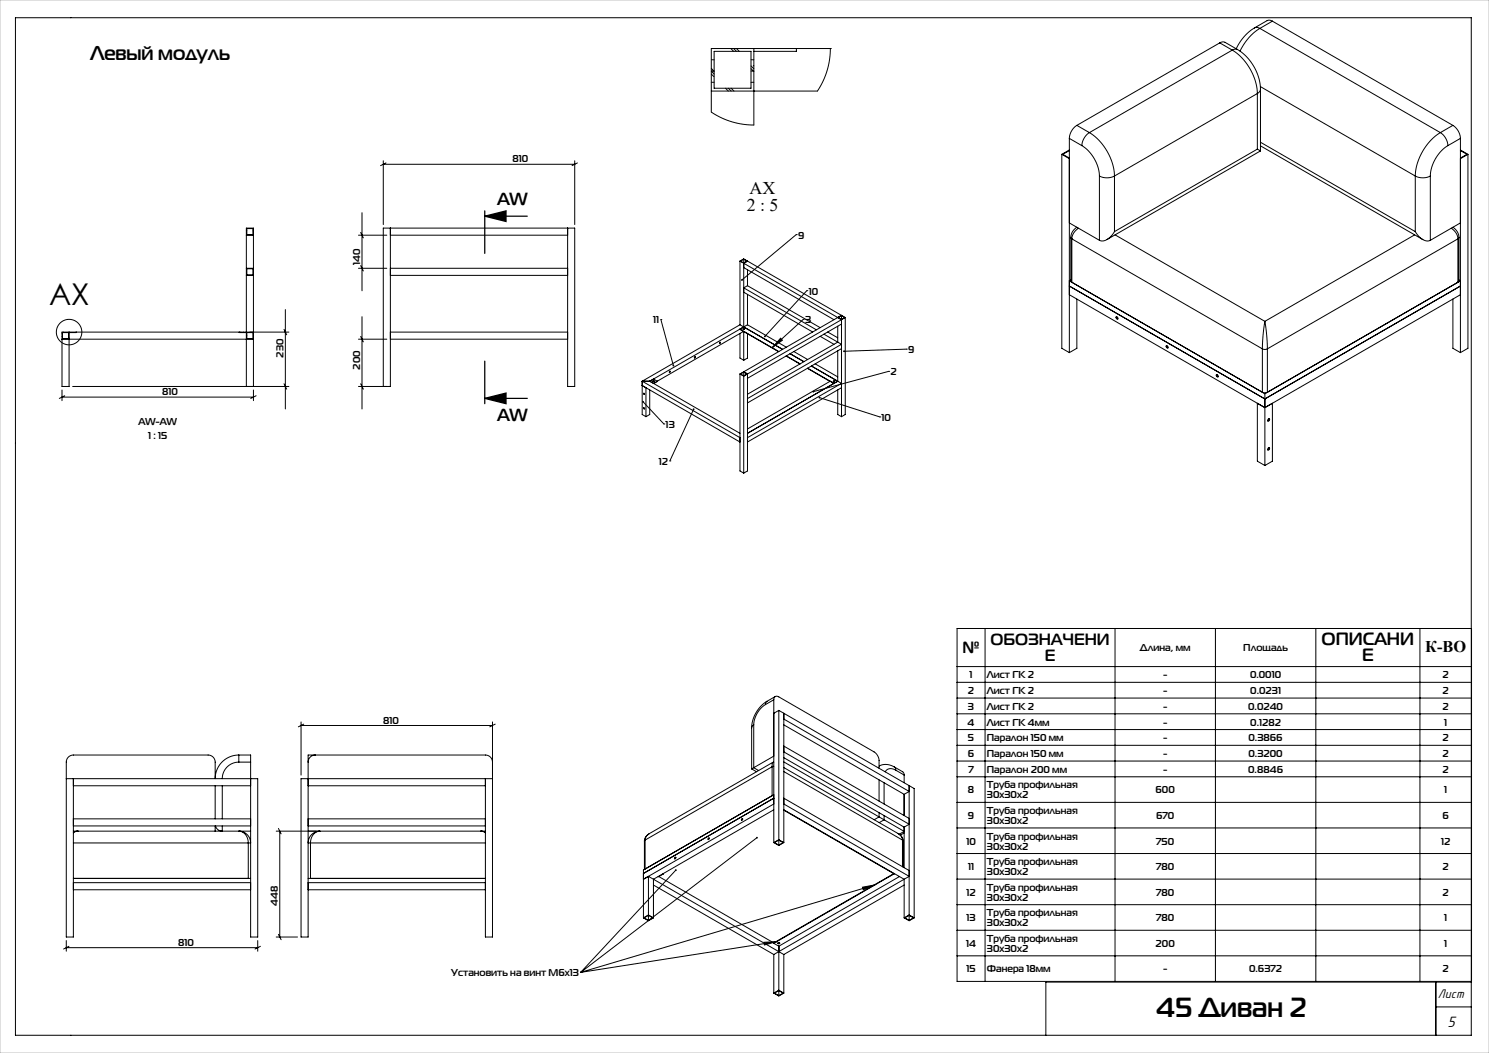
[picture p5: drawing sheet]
<svg xmlns="http://www.w3.org/2000/svg" width="420mm" height="297mm" viewBox="0 0 420 297" stroke-linecap="round" stroke-linejoin="round" font-family="sans-serif">
<g fill="none" stroke="#000" stroke-width=".28">
<path d="M4.4 5h410.6v287h-410.6zM200.6 16.9h.8M200.6 19.3l.8 .8M201.4 14.5h10.4v10.4h-10.4zM206.1 13.7l.8 .8M206.9 13.7l.8 .8M207.7 13.7l.8 .8M211.8 16.9h.8M211.8 19.4l.8 .8M211.8 18.6l.8 .8M212.5 18.4l.1 .2M212.6 13.7v21.6l-2.7-.2-2.7-.5-2.6-.9-2.5-1.2-1.5-.9v-17.9h33.6"/>
<path d="M224.6 13.7v.8h-12M234.2 13.7h.1M234.2 13.7l-.2 3.2-.7 3.1-1.2 2.9-1.5 2.8h-30M344.1 12.1l.7-.3 .6 .1 3.7 2.1M344.1 12.1l-40.4 23.3M344.1 12.1l3.5 2M347.6 14.1a15.6 15.6 0 0 1 7.1 12.3M347.6 14.1l-40.3 23.3M349.1 14a13.9 13.9 0 0 1 6.4 11.2M349.1 14l-.8-.1-.7 .2M353.9 7.9l-1.6 1-1.5 1.6-2.1 3.3M353.9 7.9l.8-.2 .7 .3"/>
<path d="M355.4 8a15.1 15.1 0 0 0-5.6 6.4M355.4 8l50.9 29.4M358.9 6l-.7-.3h-.6l-3.7 2.2M358.9 6l50.9 29.4M358.9 6l-3.5 2M200.6 20h.8M200.6 23.2h.8M200.6 20.9l.8 .7M200.6 20.1l.8 .8M204.6 24.9l.8 .8M205.4 24.9l.8 .8M206.2 24.9l.8 .8"/>
<path d="M211.8 20h.8M211.8 23.2h.8M301.6 39v60.5M301.6 39l3.6 2.1M303.7 35.4l-1.5 1.5-.6 2.1M303.7 35.4l3.6 2M307.3 37.4a15.6 15.6 0 0 1 7.1 12.3M307.3 37.4l-1.5 1.6-.6 2.1M354.7 26.4l-40.3 23.3M354.7 26.4v15.7M355.5 24.4l43.7 25.3M355.5 25.2l-.3 .7-.5 .5"/>
<path d="M355.5 25.2v17.4M406.3 37.4a15.6 15.6 0 0 0-7.1 12.3M406.3 37.4l1.5 1.6 .6 2.1M409.8 35.4l1.5 1.5 .6 2.1M409.8 35.4l-3.5 2M411.9 39l-3.5 2.1M411.9 39v60.5M102.1 60v22M108.1 45.3v18M108.1 46.3h54M108.9 46l-1.6 .7M162.1 45.3v18"/>
<path d="M162.9 46l-1.6 .7M299.5 43.5v54.7l2.1 1.3M299.5 43.5l2.1 1.3M301.6 42.5l-1.8 1 1.8 1.1M301.6 42.3l-2.1 1.2M305.2 41.1a10.9 10.9 0 0 1 4.9 8.6M310.1 49.7l2.1 .5 2.2-.5M310.1 49.7v18.1M314.4 49.7v15.6M354.7 42.1l.8 .5M354.7 42.1l-40.3 23.2M355.5 41.1l45.8 26.5"/>
<path d="M355.5 42.6l-43.3 25M355.5 40.1l43.7 25.2M399.2 49.7l2.1 .5 2.2-.5M399.2 49.7v15.6M403.5 49.7v18.1M408.4 41.1a10.9 10.9 0 0 0-4.9 8.6M411.9 42.5l1.9 1-1.9 1.1M411.9 42.3l2.2 1.2M414.1 43.5v54.7l-2.2 1.3M414.1 43.5l-2.2 1.3M69.5 66.3h2M69.5 77.7h2"/>
<path d="M69.5 75.7h2M69.5 65.1h.1M69.6 64.5h1.8v1.7h-1.8zM69.6 75.8h1.8v1.7h-1.8zM71.4 65.1h.1M101.1 66.3h8M101.1 75.7h8M101.7 65.6l.8 1.5M101.7 74.9l.8 1.5M110.1 64.3v44.7h-9M110.1 66.3h50M110.1 77.7h50"/>
<path d="M110.1 75.7h50M160.1 64.3v44.7h2v-44.7h-54v44.7M208.7 73.6v18M208.7 73.6l28.7 16.6v27.3M208.7 73.6l1.1-.6 28.6 16.6M209.8 73.1l.9 .5-.9 .6M209.8 73.1l-.9 .5 .9 .6M209.8 73.1v1.1M209.8 75.5l25.4 14.7M210.8 73.6l-1 .7v17.9l-26.5 15.3M210.8 76.1v4.5M224.6 66.2h.1"/>
<path d="M224.6 66.2l-15.3 12.8M301.6 62.9l8.5 4.9M302 67v12.2l.3 .4v-12.2M302 67l.3 .4M302 79l-.4 .2 55.2 31.9M302.3 67.4l53.8 31M303.7 64.1a3.6 3.6 0 0 0-1.7 2.9M304.2 64.4l-.2 .1a3.8 3.8 0 0 0-1.7 2.9M314.4 65.3a4 4 0 0 1-4.1 2.6l-.2-.1M314.5 66.2l42.3 24.4M399 66.2l-42.2 24.4M399.2 65.3a4 4 0 0 0 4 2.6l.3-.1"/>
<path d="M409.4 64.4l.1 .1a3.8 3.8 0 0 1 1.7 2.9M409.8 64.1a3.6 3.6 0 0 1 1.7 2.9M411.2 67.4l-53.7 31M411.5 67v12.2l-.3 .4v-12.2M411.5 67l-.3 .4M411.5 79l.4 .2-55.1 31.9M411.9 62.9l-8.4 4.9M17.5 95.7h54M17.5 94.9l.1 .1M17.5 94.1l.1 .1M17.6 93.8h1.8v1.7h-1.8zM17.9 93.7l.1 .1"/>
<path d="M19.4 95.1l.1 .2M19.5 93.7v15.3h-2v-15.3h64M21.5 93.7l-2 .1M67.5 93.7l2 .1M67.9 93.7l.1 .1M68.7 93.7l.1 .1M69.5 94.5l.1 .1M69.6 93.8h1.8v1.7h-1.8zM80.1 92.9l.8 1.5M80.5 87.3v28.1M101.1 95.7h8M101.7 94.9l.8 1.5"/>
<path d="M102.1 89.3v26.1M110.1 95.7h50M110.1 93.7h50M186.4 90.1h.1M186.4 90.1l3.5 13M203.1 96.5l-.2 .3M208.7 92.8l11 6.4M208.7 92.8l10.9 6.4M208.7 94.1v6.9l1.1 .6M208.7 91.6l12 6.9M208.7 91.6l-27.6 15.9M209.6 92.9h.4"/>
<path d="M209.7 93.5l-25.4 14.6M209.8 92.8v.1M209.8 93.5v8.1M209.8 82.4l19.4 11.2M210.8 91.6l-2.1 1.2M210.8 94.1v6.9l-1 .6M210.8 83v8.6M210.8 80.6l-1 .6 20.5 11.8M210.8 80.6l20.5 11.8M210.8 91.6l11 6.3M220.2 95.4l.5 .6-2.9 2.1zM222.9 99.8l3.9 2.2"/>
<path d="M223.9 99.2l3.9 2.2M226.6 90.1h.1M226.6 90.1l-8.8 8M227.6 82h.1M227.6 82l-11.8 12.9M231.3 94.9l3.9 2.2M232.4 94.3l5 2.8-26.6 15.3M233.5 93.6l2.8 1.7M236.3 98.9v8.6l-25.5 14.7M236.3 92v4.5l-25.5 14.7M237.4 89v1.1M237.4 89l.9 .6-.9 .5"/>
<path d="M237.4 89l-1 .6 1 .5M237.4 88.9l-27.6 16M237.4 91.4l-26.6 15.3M237.4 98.3l-26.6 15.3M238.4 89.6v27.3l-1 .6M238.4 89.6l-27.6 15.9M255.6 98.5h.1M255.6 98.5l-17.5 .6M301.6 80.7l55.2 31.8 55.1-31.8M301.6 83.1l55.2 31.9M303.7 84.4v13.8l-2.1 1.3M314.8 89.3l.4 .2a.27 .27 0 0 1 .2 .3 .27 .27 0 0 1-.4 .2z"/>
<path d="M314.9 89.3l.1 .4 .3 .2M329 97.5l.3 .1a.27 .27 0 0 1 .2 .4 .27 .27 0 0 1-.3 .1zM329.1 97.5l.1 .4 .3 .2M356.1 98.4l.7 .2 .7-.2M356.1 98.4v12.2l.7 .2 .7-.2v-12.2M356.8 90.6l-.5 3.6-.2 4.2M356.8 90.6l.5 3.6 .2 4.2M409.8 84.4v13.8l2.1 1.3M411.9 83.1l-55.1 31.9M17.5 110v3M17.5 112h54M18.3 111.6l-1.6 .8"/>
<path d="M20.5 109h61M69.5 109v-44.7h2v44.7M71.5 110v3M72.3 111.6l-1.6 .8M80.1 108.2l.8 1.6M101.7 108.2l.8 1.6M181.1 107.5v9.4l1.1 .6M181.1 108.7l27.6 16M181.1 107.5l27.6 15.9M181.1 107.5h2.2M181.4 113.3l5.9 6.3M181.6 110.9l.2 .3"/>
<path d="M181.6 115l.2 .3M182.2 109.4v8.1M183.3 107.5l25.4 14.7M183.3 110v6.9l-1.1 .6M184.1 107.6h.4M184.3 106.9l1.1 .6-1 .7M187.3 119.6h.1M189 104.7l-.2 .3M195.7 115.4l-6.8 14.6M195.9 100.9h.1M196.1 100.6l-.2 .3M208.7 105.5v27.3l1.1 .6"/>
<path d="M208.7 105.5l1.1 .6M209.8 104.9l.9 .6-.9 .5M209.8 104.9l-1.1 .6M209.8 104.9v1.1M209.8 106.1v27.3M209.8 104.9l-.9 .6 .9 .5M209.8 104.9l1 .6M210.8 105.5v27.3l-1 .6M210.8 105.5l-1 .6M221.7 100.4l3.9 2.3M221.8 100.4l3.9 2.2M227.7 103.9l6.4 3.7"/>
<path d="M227.8 103.8l7.4 4.3M228.9 103.2l8.5 4.9-26.6 15.3M229.9 102.6l6.4 3.7M231.1 112.1l17.1 5.5M234.2 107.5l-23.4 13.5M235.1 107.6h.3M236.3 110v6.9l1.1 .6M237.4 109.4l-26.6 15.3M248.2 117.6h.1M250.7 104.7h.1M250.7 104.7l-21.3 5.8M343.1 105.7l.4 .1a.27 .27 0 0 1 .2 .3 .27 .27 0 0 1-.4 .2z"/>
<path d="M343.2 105.6l.1 .4 .3 .3M354.7 113.7v16.4l2.1 1.2M356.8 111.1v20.2M356.8 115l2.1-1.3v16.4l-2.1 1.2M357.7 118.2a.22 .22 0 0 1 .4-.1 .22 .22 0 0 1 0 .3l-.1 .1a.28 .28 0 0 1-.4 .3 .28 .28 0 0 1 .1-.5zM358 118.1l-.1 .4-.3 .2M188.9 130h.1M357.7 126.4a.22 .22 0 0 1 .4-.1 .22 .22 0 0 1 0 .3l-.1 .1a.28 .28 0 0 1-.4 .2 .28 .28 0 0 1 .1-.4zM358 126.2l-.1 .5-.3 .2M270 177.3h145.1v99.5h-145.1zM277.9 177.3v99.5M314.5 177.3v99.5"/>
<path d="M342.8 177.3v99.5M371.2 177.3v99.5M400.5 177.3v99.5M215.9 198.7a7.3 7.3 0 0 0-3.3 5.7M216.3 197.8l-.4 .9M216.3 197.8a9.3 9.3 0 0 0-4.3 7.5M218.3 197.4l.4-.9 1 .1 27 15.6 .7 .7 .5 1 .1 2.8M218.3 197.4v40.3M218.3 197.4l-2.4 1.3M218.7 196.5l-2.4 1.3M270 188h145.1M270 192.5h145.1"/>
<path d="M270 196.9h145.1M67.4 213a6.7 6.7 0 0 0-6.7 6.6l-.1-5.1-.7-1.1-1-.4h-38.2l-.9 .2-.5 .3-.5 .8-.1 .7v49.3h2v-44.7M67.4 213v2M67.4 215a4.7 4.7 0 0 0-4.7 4.6M67.4 213h3.3v2M67.4 215h3.3M70.7 215v49.3h2v-44.7h-54M84.9 203.6v15M84.9 204.6h54M85.7 204.2l-1.5 .8M86.9 215v-2h50l.9 .2 .5 .3 .5 .8 .1 .7M86.9 215v49.3h-2v-44.7h54"/>
<path d="M88.9 213l-.9 .2-.5 .3-.4 .6-.2 .9M138.9 203.6v60.7h-2v-44.7M139.7 204.2l-1.5 .8M212 205.3v11.6M212 216.9l1.4 .8M212.6 216.5l-.6 .4M212.6 204.4l-.6 .9M212.6 204.4v12.1M212.6 216.5l1.4 .8M217.8 216.3v8.1M217.8 216.3l-35.8 20.6M217.9 215.1l-.1 1.2"/>
<path d="M217.9 215.1l-34.7 20M218.3 215l-.4 .1M218.3 216.1l-.5 .2M218.3 213.3l-5.7 3.2M219.7 200.4v36.4M219.7 200.4l38.2 22v36.5M219.7 200.4l-1.4 .8M221.1 216.5l32.2 18.6M221.1 214.9l26.9 15.5M221.1 201.2v36.5M221.1 204.4l33.9 19.6M221.1 202.8l35.3 20.4-1.4 .8"/>
<path d="M221.1 212.1l35.3 20.4-1.4 .8M221.1 210.4l35.3 20.4M221.1 213.7l33.9 19.6M221.1 217.6l33.5 19.3M248 216.1a4.3 4.3 0 0 1 4.3 .2M248 220v5.9M252.3 216.3l2.4 1.5 .3 .8M252.3 216.3l.4 .9M252.7 217.2a1.98 1.98 0 0 0-3 .5M252.7 217.2l2.3 1.4M255 218.6v2.2M270 201.3h145.1"/>
<path d="M270 205.8h145.1M270 210.2h145.1M270 214.7h145.1M270 219.1h145.1M20.7 234.7l1.3-.3-1.3 .5M20.7 234.4h50M20.7 221.6h50M20.7 233h50M20.7 231h50M20.7 237.8h49.3M60.7 221.6v9.4M60.7 233v1.4"/>
<path d="M60.8 233l.7 1 1.2 .4v-1.4M62.7 221.6v9.4M67.4 234.4a3.1 3.1 0 0 1 3.2 3.4h-.4a3.5 3.5 0 0 0-2.6-3.4zM70 237.8v10M77.9 234.4h59M78.5 233.7l.8 1.5M78.9 234.4v29.9M86.9 221.6h50M86.9 233h50M86.9 231h50M87.6 237.8h49.3M87.6 237.8v10"/>
<path d="M87.8 235.5l1.2-.8 1.2-.3a3 3 0 0 0-2.6 3.4h-.7v-.3l.3-1.2zM136.9 234.7l-1.3-.3 1.3 .5M181.8 237.2v8M182 236.9l-.2 .3M182 236.9v8.2M183.2 235.1l-.9 .9-.3 .9M183.2 235.1l-1 .9-.4 1.2M200 236.4l-.2 .4M209.5 230.9l-.3 .5M213.5 236.3l-49.7 38M218.3 228.4l-34 19.6v10.9M218.3 224.2l-36.8 21.2v13.5"/>
<path d="M218.3 226.8l-36.8 21.2 1.4-.8M218.3 237.7l1.4 .8 1.4-.8M218.3 225.1l-36.8 21.3M219.7 236.9v1.5M219.7 236.8l1.4 .9M219.7 236.9l-1.3 .8 1.3 .7M219.7 236.8l-1.4 .9M219.7 236.9l1.2 .8-1.2 .7M221.1 228.5l31.1 18M221.1 226.8l35.3 20.4-1.4 .8M221.1 225.1l35.3 20.4M221.1 228.4l33.9 19.6"/>
<path d="M248 230.4l1.4 .8M248 229.2v1.2M248 230.4l-1.4 .8M249.4 231.2l5.6 3.3-1.4 .8M249.4 231.2l-1.4 .8M249.4 220.8v6M249.4 230v1.2M253.3 235.1l1.1 1 .4 1.1M253.3 235.1l1 .9 .3 .9M254.6 236.9l.2 .3M254.6 236.9v7.6M254.8 237.2v7.4"/>
<path d="M255 224v6M255 233.3v11.4M255 234.9l-1.1 .7M256.4 221.6v36.5M270 226.3h145.1M270 233.5h145.1M20.7 247.8h50M20.7 251h50M20.7 249h50M86.9 247.8h50M86.9 251h50M86.9 249h50"/>
<path d="M181.5 258.9l1.4 .8 1.4-.8M182.9 258.1l1.4 .8M182.9 247.2v10.9M182.9 258.2v1.4M182.9 247.2l38.2 22M182.9 258.1l-1.4 .8M182.9 258.2l-1.2 .7 1.2 .7M182.9 258.2l1.2 .7-1.2 .7M184.3 249.6l34 19.6M185.8 247.2l32.5 18.8M187.1 246.4v.1M187.1 246.5l-1.5 .7"/>
<path d="M190.6 241.8l-.2 .5M190.6 245.4l-26.8 28.9M243.3 250.2l3.5-.6-3.3 1.4zM246.8 249.6l-83 24.7M253.7 247.2l-34 19.7M255 248v10.9M255 258.9l1.4 .8 1.5-.8M255 248l-36.7 21.2M255 249.6l-33.9 19.6M256.4 258.2l-1.2 .7 1.2 .7M256.4 258.1l1.5 .8M256.4 258.2v1.4"/>
<path d="M256.4 258.1l-1.4 .8M256.4 258.2l1.3 .7-1.3 .7M270 240.7h145.1M270 248h145.1M270 255.2h145.1M18.7 265.3v3M18.7 267.3h54M19.5 266.9l-1.6 .8M72.7 265.3v3M73.5 266.9l-1.6 .8M77.9 264.3h6M78.5 263.5l.8 1.6"/>
<path d="M163.8 274.3h.1M215.5 265.8l3.6-.2-3.5 .9zM218.3 266v.1M218.3 269.2v10.9M218.3 266l34-19.6-34 19.7M218.3 266.1l1.4 .8M219.1 265.6l-55.3 8.7M219.4 266h.5zM219.7 279.3l1.4 .8M219.7 279.4l1.2 .7-1.2 .7M219.7 266.9v12.4M219.7 279.4v1.4"/>
<path d="M219.7 279.3l-1.4 .8M219.7 279.4l-1.3 .7 1.3 .7M221.1 269.2v10.9M270 262.4h145.1M270 269.6h145.1M405 277v15M415 277h-120v15M218.3 280.1l1.4 .8 1.4-.8M405 284h10"/>
<circle cx="19.5" cy="93.7" r="3.6"/>
<circle cx="203.1" cy="96.7" r=".17"/>
<circle cx="209.8" cy="92.8" r=".17"/>
<circle cx="181.7" cy="111.1" r=".17"/>
<circle cx="181.7" cy="115.2" r=".17"/>
<circle cx="184.3" cy="107.5" r=".17"/>
<circle cx="188.9" cy="104.9" r=".17"/>
<circle cx="196" cy="100.8" r=".17"/>
<circle cx="235.2" cy="107.5" r=".17"/>
<circle cx="199.9" cy="236.6" r=".23"/>
<circle cx="209.3" cy="231.2" r=".23"/>
<circle cx="190.5" cy="242.1" r=".23"/>
<circle cx="219.7" cy="266" r=".23"/>
</g>
<path d="M136.7 59.5v12M136.7 61l6-1.5v3zM136.7 61h12M136.7 112.4l6-1.5v3zM136.7 101.9v12M136.7 112.4h12" fill="none" stroke="#000" stroke-width=".35"/>
<path d="M0 0h420v297h-420z" fill="none" stroke="#c0c0c0" stroke-width=".28"/>
<g fill="#000">
<path d="M136.7 61l6-1.5v3zM136.7 112.4l6-1.5v3z"/>
<path d="M181.2 113.1a.25 .25 0 0 0 .1 .5 .25 .25 0 0 0 .3-.3 .25 .25 0 0 0-.3-.2l.1 .2zM209.1 78.8v.3l.2-.1-.2 .1a.25 .25 0 0 0 .3 .1 .25 .25 0 0 0 .1-.4 .25 .25 0 0 0-.4 0zM237.9 98.9l-.1 .2h.3h-.3a.25 .25 0 0 0 .4 .2 .25 .25 0 0 0 .1-.3 .25 .25 0 0 0-.4-.1zM215.6 94.7v.4l.2-.2-.2 .2a.25 .25 0 0 0 .3 0 .25 .25 0 0 0 0-.4 .25 .25 0 0 0-.3 0zM220.2 95.4l.5 .6-2.9 2.1zM229.3 110.3l-.1 .2h.2h-.2a.25 .25 0 0 0 .3 .2 .25 .25 0 0 0 .1-.4 .25 .25 0 0 0-.3 0zM231 111.9l.1 .2h-.2a.25 .25 0 0 0 .2 .3 .25 .25 0 0 0 .3-.3 .25 .25 0 0 0-.4-.2zM195.5 115.2a.25 .25 0 0 0 0 .4 .25 .25 0 0 0 .4 0 .25 .25 0 0 0-.1-.4l-.1 .2 .1-.2zM189.8 103v.3l.2 .1-.1-.3 .2 .2v-.3zM215.5 265.8l3.6-.2-3.5 .9zM243.3 250.2l3.5-.6-3.3 1.4zM190.5 245.2a.25 .25 0 0 0-.1 .4 .25 .25 0 0 0 .4 0 .25 .25 0 0 0 0-.4l-.2 .2 .2-.2zM213.3 236.1a.25 .25 0 0 0 0 .3 .25 .25 0 0 0 .4 .1 .25 .25 0 0 0 0-.4l-.2 .2 .2-.2z"/>
</g>
<text font-size="8.5" x="13.8" y="85.9">AX</text>
<text font-size="7.8" x="326.1" y="286.7">45 Диван 2</text>
<text font-size="5.6" x="25.5" y="17">Левый модуль</text>
<g font-size="5">
<text x="210.6" y="59.4">2 : 5</text>
<text x="211.5" y="54.8">AX</text>
<text x="372.8" y="181.9">ОПИСАНИ</text>
<text x="384.2" y="186.4">Е</text>
</g>
<g font-size="4.9">
<text x="140.3" y="57.8">AW</text>
<text x="140.3" y="118.7">AW</text>
</g>
<g font-size="4.6">
<text x="271.5" y="184.3">№</text>
<text x="279.4" y="182">ОБОЗНАЧЕНИ</text>
<text x="402" y="183.8">К-ВО</text>
<text x="294.7" y="186.5">Е</text>
</g>
<text font-size="4.4" x="408.3" y="289.8">5</text>
<text font-size="3.7" x="405.6" y="281.4">Лист</text>
<g font-size="2.8">
<text x="144.5" y="45.8">810</text>
<text x="225.1" y="67.3">9</text>
<text x="101.6" y="74.9" transform="rotate(-90 101.6 74.9)">140</text>
<text x="228.1" y="83.1">10</text>
<text x="184.2" y="91.2">11</text>
<text x="227.1" y="91.2">3</text>
<text x="79.9" y="100.9" transform="rotate(-90 79.9 100.9)">230</text>
<text x="256.2" y="99.6">9</text>
<text x="101.6" y="104.2" transform="rotate(-90 101.6 104.2)">200</text>
<text x="251.2" y="105.9">2</text>
<text x="45.7" y="111.5">810</text>
<text x="39.1" y="119.9">AW-AW</text>
<text x="248.7" y="118.7">10</text>
<text x="41.8" y="123.7">1 : 15</text>
<text x="187.8" y="120.7">13</text>
<text x="185.9" y="131.1">12</text>
<text x="321.5" y="183.7">Длина, мм</text>
<text x="350.7" y="183.7">Площадь</text>
<text x="273.5" y="191.3">1</text>
<text x="278.4" y="191.3">Лист ГК 2</text>
<text x="328.1" y="191.3">-</text>
<text x="352.6" y="191.3">0.0010</text>
<text x="406.9" y="191.3">2</text>
<text x="273" y="195.7">2</text>
<text x="278.4" y="195.7">Лист ГК 2</text>
<text x="328.1" y="195.7">-</text>
<text x="352.7" y="195.7">0.0231</text>
<text x="406.9" y="195.7">2</text>
<text x="273" y="200.2">3</text>
<text x="278.4" y="200.2">Лист ГК 2</text>
<text x="328.1" y="200.2">-</text>
<text x="352.1" y="200.2">0.0240</text>
<text x="406.9" y="200.2">2</text>
<text x="108.1" y="204.1">810</text>
<text x="272.9" y="204.6">4</text>
<text x="273" y="209.1">5</text>
<text x="278.4" y="204.6">Лист ГК 4мм</text>
<text x="278.4" y="209.1">Паралон 150 мм</text>
<text x="328.1" y="204.6">-</text>
<text x="328.1" y="209.1">-</text>
<text x="352.2" y="209.1">0.3866</text>
<text x="352.7" y="204.6">0.1282</text>
<text x="406.9" y="209.1">2</text>
<text x="407.4" y="204.6">1</text>
<text x="273" y="213.5">6</text>
<text x="278.4" y="213.5">Паралон 150 мм</text>
<text x="328.1" y="213.5">-</text>
<text x="352.2" y="213.5">0.3200</text>
<text x="406.9" y="213.5">2</text>
<text x="273.2" y="218">7</text>
<text x="278.4" y="218">Паралон 200 мм</text>
<text x="328.1" y="218">-</text>
<text x="352.1" y="218">0.8846</text>
<text x="406.9" y="218">2</text>
<text x="273" y="223.8">8</text>
<text x="278.4" y="222.4">Труба профильная</text>
<text x="278.4" y="225.2">30х30х2</text>
<text x="326" y="223.8">600</text>
<text x="407.4" y="223.8">1</text>
<text x="273" y="231">9</text>
<text x="278.4" y="229.6">Труба профильная</text>
<text x="278.4" y="232.4">30х30х2</text>
<text x="326.1" y="231">670</text>
<text x="406.9" y="231">6</text>
<text x="272.6" y="238.2">10</text>
<text x="278.4" y="236.8">Труба профильная</text>
<text x="278.4" y="239.6">30х30х2</text>
<text x="326.1" y="238.2">750</text>
<text x="406.5" y="238.2">12</text>
<text x="273.1" y="245.4">11</text>
<text x="278.4" y="244">Труба профильная</text>
<text x="326.1" y="245.4">780</text>
<text x="406.9" y="245.4">2</text>
<text x="278.4" y="251.2">Труба профильная</text>
<text x="278.4" y="246.8">30х30х2</text>
<text x="78.4" y="255.6" transform="rotate(-90 78.4 255.6)">448</text>
<text x="272.6" y="252.6">12</text>
<text x="278.4" y="254">30х30х2</text>
<text x="326.1" y="252.6">780</text>
<text x="406.9" y="252.6">2</text>
<text x="272.6" y="259.9">13</text>
<text x="278.4" y="258.4">Труба профильная</text>
<text x="278.4" y="261.3">30х30х2</text>
<text x="326.1" y="259.9">780</text>
<text x="407.4" y="259.9">1</text>
<text x="50.2" y="266.7">810</text>
<text x="272.5" y="267.1">14</text>
<text x="278.4" y="265.7">Труба профильная</text>
<text x="278.4" y="268.5">30х30х2</text>
<text x="326" y="267.1">200</text>
<text x="407.4" y="267.1">1</text>
<text x="127.3" y="275.4">Установить на винт М6х13</text>
<text x="272.6" y="274.3">15</text>
<text x="278.4" y="274.3">Фанера 18мм</text>
<text x="328.1" y="274.3">-</text>
<text x="352.3" y="274.3">0.6372</text>
<text x="406.9" y="274.3">2</text>
</g>
</svg>
